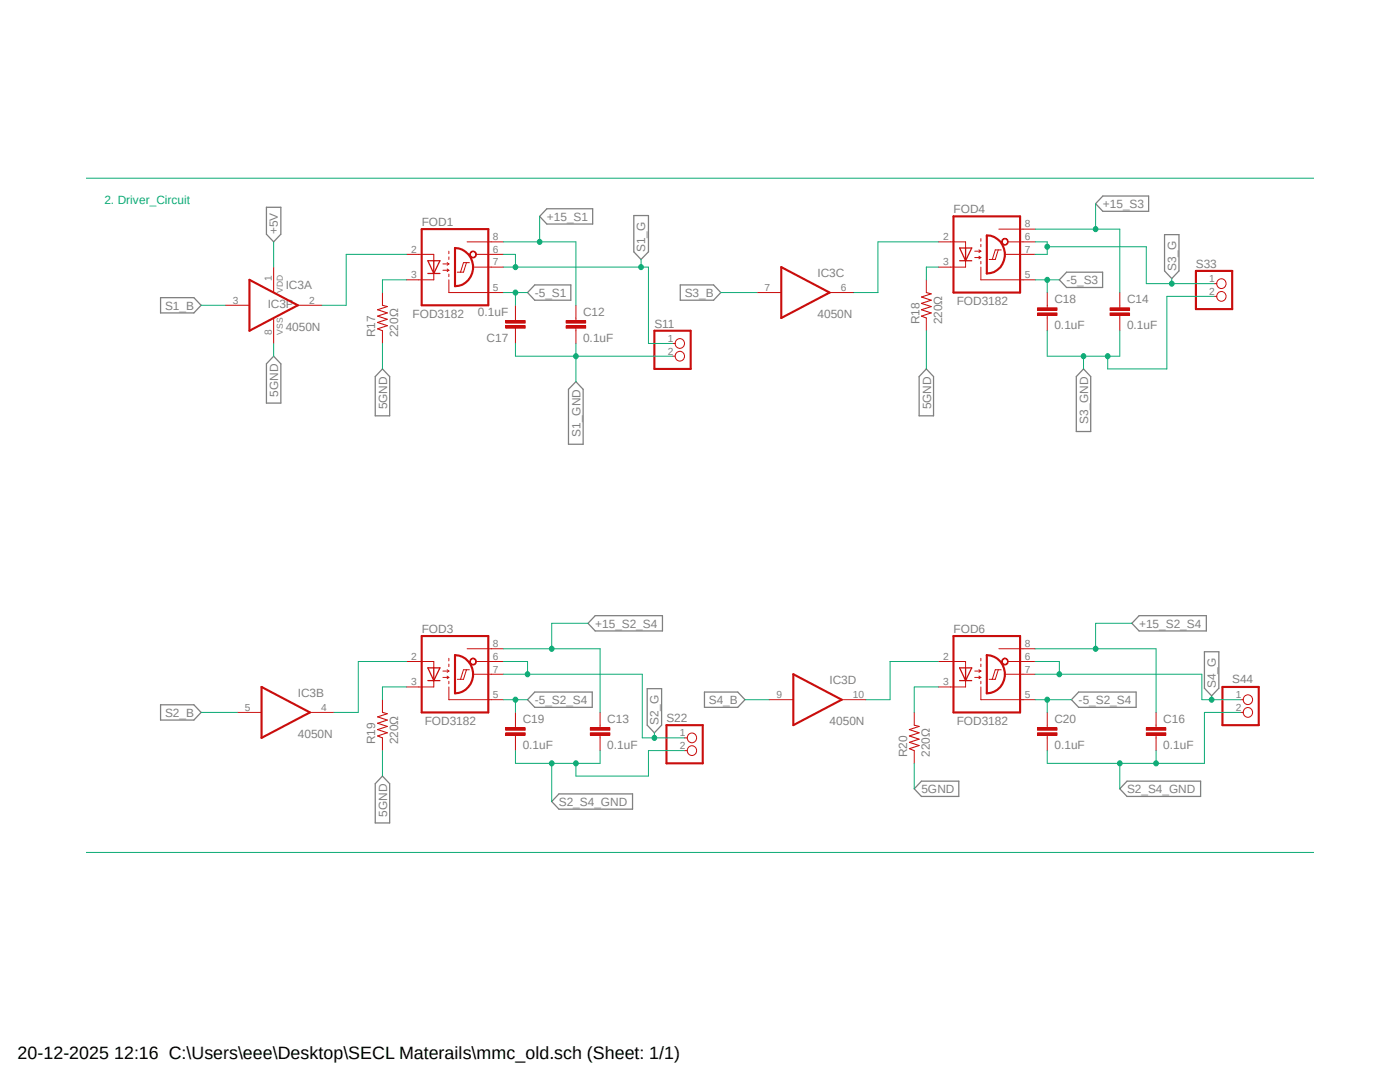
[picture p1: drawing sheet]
<svg xmlns="http://www.w3.org/2000/svg" width="279mm" height="216mm" viewBox="0 0 279 216" stroke-linecap="round" stroke-linejoin="round" font-family="sans-serif">
<path d="M17.2 34.1l245 142.6M262.2 34.1l-245 142.6" fill="none" stroke="#fff" stroke-width=".2"/>
<g fill="none" stroke="#808080" stroke-width=".25">
<path d="M220.1 39.1h9.1v3.1h-9.1l-1.4-1.6zM32 59.4h6.7l1.4 1.5-1.4 1.5h-6.7zM53.2 41.4h2.8v5.3l-1.4 1.6-1.4-1.6zM106.7 56.9h7.2v3h-7.2l-1.4-1.5zM109.1 41.7h9.2v3h-9.2l-1.4-1.5zM126.5 43h2.9v7.2l-1.5 1.6-1.4-1.6zM135.8 56.9h6.6l1.4 1.5-1.4 1.5h-6.6zM212.9 54.3h7.1v3.1h-7.1l-1.5-1.6zM232.4 46.8h2.9v7.3l-1.5 1.5-1.4-1.5zM54.6 71.1l1.4 1.5v7.8h-2.8v-7.8zM76.3 73.6l1.5 1.5v7.9h-2.9v-7.9zM114.9 76.2l1.5 1.5v10.9h-2.9v-10.9z"/>
<path d="M184.9 73.6l1.4 1.5v7.9h-2.9v-7.9zM216.2 73.6l1.5 1.5v11h-2.9v-11zM106.7 138.1h11.5v3h-11.5l-1.4-1.5zM118.8 122.9h13.4v3h-13.4l-1.5-1.5zM129.2 137.4h2.8v7.3l-1.4 1.5-1.4-1.5zM140.6 138.1h6.6l1.5 1.5-1.5 1.5h-6.6zM215.3 138.1h11.4v3h-11.4l-1.5-1.5zM227.3 122.9h13.4v3h-13.4l-1.4-1.5zM240.4 130h2.8v7.3l-1.4 1.6-1.4-1.6zM32 140.6h6.7l1.4 1.6-1.4 1.5h-6.7zM76.3 154.9l1.5 1.5v7.8h-2.9v-7.8zM111.5 158.4h14.7v3.1h-14.7l-1.4-1.6z"/>
<path d="M183.9 155.9h7.4v3h-7.4l-1.4-1.5zM224.9 155.9h14.7v3h-14.7l-1.4-1.5z"/>
</g>
<path d="M85.4 52h2.4l-1.2 2.6zM85.4 54.6h2.4M86.6 52v2.6" fill="none" stroke="#c90d0c" stroke-width=".25"/>
<g fill="none" stroke="#c90d0c" stroke-width=".2">
<path d="M83.6 50.8h3v1.2M86.6 54.6v1.2h-3M88.4 52.7h1.2M88.4 53.9h1.2M89.2 52.4l.4 .3M89.2 53.7l.4 .2M89.6 52.7l-.4 .2M89.6 53.9l-.4 .3M89.6 55.8v2.6h8.4M89.6 50.1v.5M89.6 51.3v.5M89.6 54.7v.5"/>
<path d="M93.1 52.4l-.6 1.9h-1.2M93.2 48.3h4.8M93.7 52.4h-1.2l-.6 1.9M94.5 53.3h3.5M95 50.8h3"/>
</g>
<path d="M84.2 45.7h13.3v15.2h-13.3zM90.8 49.5a3.8 3.8 0 0 1 3.6 3.8 3.8 3.8 0 0 1-3.6 3.8z" fill="none" stroke="#c90d0c" stroke-width=".42"/>
<path d="M94.1 50.2a.69 .69 0 0 1 1 .3 .69 .69 0 0 1-.6 .9 .69 .69 0 0 1-.8-.6h.2a.54 .54 0 0 1 .7-.6 .54 .54 0 0 1 .3 .9 .61 .61 0 0 1-.9 0 .61 .61 0 0 1 .1-.9z" fill-rule="evenodd" fill="#c90d0c"/>
<path d="M81.2 50.8h2.4M81.2 55.8h2.4M94.1 50.2a.69 .69 0 0 1 1 .3 .69 .69 0 0 1-.6 .9 .69 .69 0 0 1-.8-.6h.2a.54 .54 0 0 1 .7-.6 .54 .54 0 0 1 .3 .9 .61 .61 0 0 1-.9 0 .61 .61 0 0 1 .1-.9zM98 50.8h2.5M98 53.3h2.5M98 48.3h2.5M98 58.4h2.5M114.9 63.5v.5M114.9 65.5v.5" fill="none" stroke="#c90d0c" stroke-width=".2"/>
<path d="M113 65h3.9v.5h-3.9z" fill-rule="evenodd" fill="#c90d0c"/>
<path d="M113 65h3.9v.5h-3.9z" fill="none" stroke="#c90d0c" stroke-width=".2"/>
<path d="M113 64h3.9v.5h-3.9z" fill-rule="evenodd" fill="#c90d0c"/>
<g fill="none" stroke="#c90d0c" stroke-width=".2">
<path d="M113 64h3.9v.5h-3.9zM114.9 60.9v2.6M114.9 66v2.5M83.6 132h3v1.3M86.6 135.8v1.3h-3M88.4 133.9h1.2M88.4 135.2h1.2M89.2 133.6l.4 .3M89.2 134.9l.4 .3M89.6 133.9l-.4 .3M89.6 135.2l-.4 .2M89.6 137.1v2.5h8.4"/>
<path d="M89.6 131.4v.5M89.6 132.5v.5M89.6 135.9v.5M93.1 133.6l-.6 2h-1.2M93.2 129.5h4.8M93.7 133.6h-1.2l-.6 2M94.5 134.5h3.5M95 132h3"/>
</g>
<path d="M85.4 133.3h2.4l-1.2 2.5zM85.4 135.8h2.4M86.6 133.3v2.5" fill="none" stroke="#c90d0c" stroke-width=".25"/>
<path d="M84.2 126.9h13.3v15.3h-13.3zM90.8 130.7a3.8 3.8 0 0 1 3.6 3.8 3.8 3.8 0 0 1-3.6 3.8z" fill="none" stroke="#c90d0c" stroke-width=".42"/>
<path d="M94.1 131.4a.69 .69 0 0 1 1 .4 .69 .69 0 0 1-.6 .9 .69 .69 0 0 1-.8-.7h.2a.54 .54 0 0 1 .7-.5 .54 .54 0 0 1 .3 .8 .52 .52 0 0 1-.6 .2 .52 .52 0 0 1-.4-.5h-.2z" fill-rule="evenodd" fill="#c90d0c"/>
<path d="M81.2 132h2.4M81.2 137.1h2.4M94.1 131.4a.69 .69 0 0 1 1 .4 .69 .69 0 0 1-.6 .9 .69 .69 0 0 1-.8-.7h.2a.54 .54 0 0 1 .7-.5 .54 .54 0 0 1 .3 .8 .52 .52 0 0 1-.6 .2 .52 .52 0 0 1-.4-.5h-.2zM98 132h2.5M98 134.5h2.5M98 129.5h2.5M98 139.6h2.5M119.8 144.7v.5M119.8 146.7v.5" fill="none" stroke="#c90d0c" stroke-width=".2"/>
<path d="M117.8 146.2h3.9v.5h-3.9z" fill-rule="evenodd" fill="#c90d0c"/>
<path d="M117.8 146.2h3.9v.5h-3.9z" fill="none" stroke="#c90d0c" stroke-width=".2"/>
<path d="M117.8 145.2h3.9v.5h-3.9z" fill-rule="evenodd" fill="#c90d0c"/>
<g fill="none" stroke="#c90d0c" stroke-width=".2">
<path d="M189.7 48.3h3v1.2M192.7 52v1.3h-3M194.5 50.1h1.2M194.5 51.4h1.2M195.4 49.9l.3 .2M195.4 51.1l.3 .3M195.7 50.1l-.3 .3M195.7 51.4l-.3 .2M195.7 53.3v2.5h8.5M195.7 47.6v.5M195.7 48.8v.4M195.7 52.2v.5"/>
<path d="M199.2 49.9l-.6 1.9h-1.2M199.3 45.7h4.9M199.8 49.9h-1.2l-.6 1.9M200.7 50.8h3.5M201.2 48.3h3M117.8 145.2h3.9v.5h-3.9zM119.8 142.2v2.5M119.8 147.2v2.6"/>
</g>
<path d="M191.5 49.5h2.4l-1.2 2.5zM191.5 52h2.4M192.7 49.5v2.5" fill="none" stroke="#c90d0c" stroke-width=".25"/>
<path d="M190.3 43.2h13.3v15.2h-13.3zM196.9 47a3.8 3.8 0 0 1 3.7 3.8 3.8 3.8 0 0 1-3.7 3.8z" fill="none" stroke="#c90d0c" stroke-width=".42"/>
<path d="M200.2 47.6a.67 .67 0 0 1 .9 .3 .67 .67 0 0 1-.2 .9 .67 .67 0 0 1-.9-.2l-.1-.3h.1l.1-.3a.53 .53 0 0 1 .9-.1 .53 .53 0 0 1-.3 .8 .53 .53 0 0 1-.7-.4h-.1l.1-.4z" fill-rule="evenodd" fill="#c90d0c"/>
<path d="M187.3 48.3h2.4M187.3 53.3h2.4M200.2 47.6a.67 .67 0 0 1 .9 .3 .67 .67 0 0 1-.2 .9 .67 .67 0 0 1-.9-.2l-.1-.3h.1l.1-.3a.53 .53 0 0 1 .9-.1 .53 .53 0 0 1-.3 .8 .53 .53 0 0 1-.7-.4h-.1l.1-.4zM204.2 48.3h2.4M204.2 50.8h2.4M204.2 45.7h2.4M204.2 55.8h2.4M223.5 60.9v.5M223.5 62.9v.6" fill="none" stroke="#c90d0c" stroke-width=".2"/>
<path d="M221.5 62.4h3.9v.5h-3.9z" fill-rule="evenodd" fill="#c90d0c"/>
<path d="M221.5 62.4h3.9v.5h-3.9z" fill="none" stroke="#c90d0c" stroke-width=".2"/>
<path d="M221.5 61.4h3.9v.5h-3.9z" fill-rule="evenodd" fill="#c90d0c"/>
<g fill="none" stroke="#c90d0c" stroke-width=".2">
<path d="M223.5 58.4v2.5M221.5 61.4h3.9v.5h-3.9zM223.5 63.5v2.5M189.7 132h3v1.3M192.7 135.8v1.3h-3M194.5 133.9h1.2M194.5 135.2h1.2M195.4 133.6l.3 .3M195.4 134.9l.3 .3M195.7 133.9l-.3 .3M195.7 135.2l-.3 .2M195.7 137.1v2.5h8.5"/>
<path d="M195.7 131.4v.5M195.7 132.5v.5M195.7 135.9v.5M199.2 133.6l-.6 2h-1.2M199.3 129.5h4.9M199.8 133.6h-1.2l-.6 2M200.7 134.5h3.5M201.2 132h3"/>
</g>
<path d="M191.5 133.3h2.4l-1.2 2.5zM191.5 135.8h2.4M192.7 133.3v2.5" fill="none" stroke="#c90d0c" stroke-width=".25"/>
<path d="M190.3 126.9h13.3v15.3h-13.3zM196.9 130.7a3.8 3.8 0 0 1 3.7 3.8 3.8 3.8 0 0 1-3.7 3.8z" fill="none" stroke="#c90d0c" stroke-width=".42"/>
<path d="M200.2 131.4a.67 .67 0 0 1 .9 .3 .67 .67 0 0 1-.2 .9 .67 .67 0 0 1-.9-.2l-.1-.4h.1a.54 .54 0 0 1 .7-.5 .54 .54 0 0 1 .3 .8 .52 .52 0 0 1-.9 0l-.1-.3h-.1z" fill-rule="evenodd" fill="#c90d0c"/>
<path d="M187.3 132h2.4M187.3 137.1h2.4M200.2 131.4a.67 .67 0 0 1 .9 .3 .67 .67 0 0 1-.2 .9 .67 .67 0 0 1-.9-.2l-.1-.4h.1a.54 .54 0 0 1 .7-.5 .54 .54 0 0 1 .3 .8 .52 .52 0 0 1-.9 0l-.1-.3h-.1zM204.2 132h2.4M204.2 134.5h2.4M204.2 129.5h2.4M204.2 139.6h2.4M230.7 144.7v.5M230.7 146.7v.5" fill="none" stroke="#c90d0c" stroke-width=".2"/>
<path d="M228.8 146.2h3.9v.5h-3.9z" fill-rule="evenodd" fill="#c90d0c"/>
<path d="M228.8 146.2h3.9v.5h-3.9z" fill="none" stroke="#c90d0c" stroke-width=".2"/>
<path d="M228.8 145.2h3.9v.5h-3.9z" fill-rule="evenodd" fill="#c90d0c"/>
<g fill="none" stroke="#c90d0c" stroke-width=".2">
<path d="M54.6 53.3v5.1M76.3 58.4v2.5M151.1 58.4h4.8M165.6 58.4h4.8M184.9 55.8v2.6M45 60.9h4.8M54.6 63.5v5M59.4 60.9h4.9M76.3 66v2.5M102.9 63.5v.5M102.9 65.5v.5M184.9 63.5v2.5"/>
<path d="M76.3 139.6v2.6M153.5 139.6h4.8M168 139.6h4.8M47.4 142.2h4.8M61.8 142.2h4.9M76.3 147.2v2.6M182.5 142.2v2.5M182.5 149.8v2.5M228.8 145.2h3.9v.5h-3.9zM230.7 142.2v2.5M230.7 147.2v2.6"/>
</g>
<path d="M184.9 58.4l.9 .2-1.9 .7 1.9 .6-1.9 .6 1.9 .7-1.9 .6 1.9 .6-1.9 .7 1 .4M76.3 60.9l1 .3-1.9 .6 1.9 .6-1.9 .7 1.9 .6-1.9 .6 1.9 .7-1.9 .6 .9 .4M76.3 142.2l1 .2-1.9 .6 1.9 .7-1.9 .6 1.9 .6-1.9 .7 1.9 .6-1.9 .7 .9 .3M182.5 144.7l.9 .2-1.9 .7 1.9 .6-1.9 .7 1.9 .6-1.9 .6 1.9 .7-1.9 .6 1 .4" fill="none" stroke="#c90d0c" stroke-width=".21"/>
<path d="M49.8 55.8l9.6 5.1-9.6 5.1zM155.9 53.3l9.7 5.1-9.7 5.1zM52.2 137.1l9.6 5.1-9.6 5zM158.3 134.5l9.7 5.1-9.7 5.1z" fill="none" stroke="#c90d0c" stroke-width=".42"/>
<path d="M100.9 64h3.9v.5h-3.9z" fill-rule="evenodd" fill="#c90d0c"/>
<path d="M100.9 64h3.9v.5h-3.9z" fill="none" stroke="#c90d0c" stroke-width=".2"/>
<path d="M100.9 65h3.9v.5h-3.9z" fill-rule="evenodd" fill="#c90d0c"/>
<path d="M100.9 65h3.9v.5h-3.9zM102.9 60.9v2.6M102.9 66v2.5M209 60.9v.5M209 62.9v.6" fill="none" stroke="#c90d0c" stroke-width=".2"/>
<path d="M207.1 62.4h3.8v.5h-3.8z" fill-rule="evenodd" fill="#c90d0c"/>
<path d="M207.1 62.4h3.8v.5h-3.8z" fill="none" stroke="#c90d0c" stroke-width=".2"/>
<path d="M207.1 61.4h3.8v.5h-3.8z" fill-rule="evenodd" fill="#c90d0c"/>
<path d="M209 58.4v2.5M207.1 61.4h3.8v.5h-3.8zM209 63.5v2.5M102.9 144.7v.5M102.9 146.7v.5" fill="none" stroke="#c90d0c" stroke-width=".2"/>
<path d="M100.9 146.2h3.9v.5h-3.9z" fill-rule="evenodd" fill="#c90d0c"/>
<path d="M100.9 146.2h3.9v.5h-3.9z" fill="none" stroke="#c90d0c" stroke-width=".2"/>
<path d="M100.9 145.2h3.9v.5h-3.9z" fill-rule="evenodd" fill="#c90d0c"/>
<path d="M100.9 145.2h3.9v.5h-3.9zM102.9 142.2v2.5M102.9 147.2v2.6M209 144.7v.5M209 146.7v.5" fill="none" stroke="#c90d0c" stroke-width=".2"/>
<path d="M207.1 146.2h3.8v.5h-3.8z" fill-rule="evenodd" fill="#c90d0c"/>
<path d="M207.1 146.2h3.8v.5h-3.8z" fill="none" stroke="#c90d0c" stroke-width=".2"/>
<path d="M207.1 145.2h3.8v.5h-3.8z" fill-rule="evenodd" fill="#c90d0c"/>
<g fill="none" stroke="#c90d0c" stroke-width=".2">
<path d="M242.3 56.6h.5M242.3 59.1h.5M134.2 68.5h.5M134.2 71.1h.5M247.6 139.6h.5M136.6 147.2h.6M136.6 149.8h.6M207.1 145.2h3.8v.5h-3.8zM209 142.2v2.5M209 147.2v2.6M247.6 142.2h.5"/>
<circle cx="243.7" cy="56.6" r=".95"/>
<circle cx="243.7" cy="59.2" r=".95"/>
<circle cx="135.7" cy="71.1" r=".95"/>
<circle cx="135.7" cy="68.5" r=".95"/>
<circle cx="249" cy="139.6" r=".95"/>
<circle cx="138.1" cy="147.2" r=".95"/>
<circle cx="138.1" cy="149.8" r=".95"/>
<circle cx="249" cy="142.2" r=".95"/>
</g>
<path d="M238.7 54.1h7.2v7.6h-7.2zM130.6 66h7.2v7.6h-7.2zM244 137.1h7.2v7.6h-7.2zM133 144.7h7.3v7.6h-7.3z" fill="none" stroke="#c90d0c" stroke-width=".42"/>
<path d="M54.6 48.3v5M81.2 50.8h-12.1v10.1h-4.8M54.6 68.5v2.6M76.3 68.5v5.1M184.9 66v7.6M81.2 137.1h-4.9v2.5M81.2 132h-9.7v10.2h-4.8M100.5 132h4.8v2.5M100.5 134.5h27.7v12.7h8.4M76.3 149.8v5.1M182.5 152.3v5.1" fill="none" stroke="#0dab76" stroke-width=".2"/>
<circle cx="105.3" cy="134.5" r=".49" fill="#0dab76"/>
<g fill="none" stroke="#0dab76" stroke-width=".2">
<path d="M130.6 146.2v1"/>
<circle cx="105.3" cy="134.5" r=".49"/>
</g>
<circle cx="130.6" cy="147.2" r=".49" fill="#0dab76"/>
<g fill="none" stroke="#0dab76" stroke-width=".2">
<path d="M187.3 48.3h-12.1v10.1h-4.8M206.6 48.3h2.4v2.5h-2.4M209 49.2h19.8v7.4h13.5"/>
<circle cx="130.6" cy="147.2" r=".49"/>
</g>
<circle cx="209" cy="49.2" r=".49" fill="#0dab76"/>
<g fill="none" stroke="#0dab76" stroke-width=".2">
<path d="M233.8 55.6v1"/>
<circle cx="209" cy="49.2" r=".49"/>
</g>
<circle cx="233.8" cy="56.6" r=".49" fill="#0dab76"/>
<g fill="none" stroke="#0dab76" stroke-width=".2">
<path d="M187.3 132h-9.7v7.6h-4.8M206.6 134.5h33.3v5.1h7.7M206.6 132h4.8v2.5"/>
<circle cx="233.8" cy="56.6" r=".49"/>
</g>
<circle cx="211.4" cy="134.5" r=".49" fill="#0dab76"/>
<g fill="none" stroke="#0dab76" stroke-width=".2">
<path d="M241.8 138.9v.7"/>
<circle cx="211.4" cy="134.5" r=".49"/>
</g>
<circle cx="241.8" cy="139.6" r=".49" fill="#0dab76"/>
<g fill="none" stroke="#0dab76" stroke-width=".2">
<path d="M17.1 35.6h245.1M81.2 55.8h-4.9v2.6M100.5 48.3h14.4v12.6M107.7 43.2v5.1M143.8 58.4h7.3M187.3 53.3h-2.4v2.5M40.1 60.9h4.9M148.7 139.6h4.8M187.3 137.1h-4.8v5.1M40.1 142.2h7.3M17.1 170.1h245.1"/>
<circle cx="241.8" cy="139.6" r=".49"/>
</g>
<circle cx="107.7" cy="48.3" r=".49" fill="#0dab76"/>
<g fill="none" stroke="#0dab76" stroke-width=".2">
<path d="M102.9 68.5v2.6h12v-2.6"/>
<circle cx="107.7" cy="48.3" r=".49"/>
</g>
<circle cx="114.9" cy="71.1" r=".49" fill="#0dab76"/>
<g fill="none" stroke="#0dab76" stroke-width=".2">
<path d="M100.5 58.4h4.8M102.9 58.4v2.5M134.2 71.1h-19.3v5.1"/>
<circle cx="114.9" cy="71.1" r=".49"/>
</g>
<circle cx="102.8" cy="58.4" r=".49" fill="#0dab76"/>
<g fill="none" stroke="#0dab76" stroke-width=".2">
<path d="M206.6 55.8h4.8M209 55.8v2.6"/>
<circle cx="102.8" cy="58.4" r=".49"/>
</g>
<circle cx="209" cy="55.8" r=".49" fill="#0dab76"/>
<g fill="none" stroke="#0dab76" stroke-width=".2">
<path d="M206.6 45.7h16.9v12.7M218.7 40.6v5.1"/>
<circle cx="209" cy="55.8" r=".49"/>
</g>
<circle cx="218.6" cy="45.7" r=".49" fill="#0dab76"/>
<g fill="none" stroke="#0dab76" stroke-width=".2">
<path d="M100.5 139.6h4.8M102.9 139.6v2.6"/>
<circle cx="218.6" cy="45.7" r=".49"/>
</g>
<circle cx="102.8" cy="139.6" r=".49" fill="#0dab76"/>
<g fill="none" stroke="#0dab76" stroke-width=".2">
<path d="M206.6 139.6h7.2M209 139.6v2.6"/>
<circle cx="102.8" cy="139.6" r=".49"/>
</g>
<circle cx="209" cy="139.6" r=".49" fill="#0dab76"/>
<g fill="none" stroke="#0dab76" stroke-width=".2">
<path d="M100.5 129.5h19.3v12.7M117.3 124.4h-7.2v5.1"/>
<circle cx="209" cy="139.6" r=".49"/>
</g>
<circle cx="110.1" cy="129.5" r=".49" fill="#0dab76"/>
<g fill="none" stroke="#0dab76" stroke-width=".2">
<path d="M206.6 129.5h24.1v12.7M225.9 124.4h-7.2v5.1"/>
<circle cx="110.1" cy="129.5" r=".49"/>
</g>
<circle cx="218.6" cy="129.5" r=".49" fill="#0dab76"/>
<g fill="none" stroke="#0dab76" stroke-width=".2">
<path d="M100.5 50.8h2.4v2.5h-2.4M127.9 53.3h1.5v15.2h4.8"/>
<circle cx="218.6" cy="129.5" r=".49"/>
</g>
<circle cx="102.8" cy="53.3" r=".49" fill="#0dab76"/>
<g fill="none" stroke="#0dab76" stroke-width=".2">
<path d="M127.9 51.8v1.5h-25"/>
<circle cx="102.8" cy="53.3" r=".49"/>
</g>
<circle cx="127.9" cy="53.3" r=".49" fill="#0dab76"/>
<g fill="none" stroke="#0dab76" stroke-width=".2">
<path d="M209 66v5.1h14.5v-5.1M221.1 71.1v2.5"/>
<circle cx="127.9" cy="53.3" r=".49"/>
</g>
<circle cx="221" cy="71.1" r=".49" fill="#0dab76"/>
<g fill="none" stroke="#0dab76" stroke-width=".2">
<path d="M216.2 71.1v2.5"/>
<circle cx="221" cy="71.1" r=".49"/>
</g>
<circle cx="216.2" cy="71.1" r=".49" fill="#0dab76"/>
<g fill="none" stroke="#0dab76" stroke-width=".2">
<path d="M242.3 59.1h-9.4v14.5h-11.8M102.9 149.8v2.5h16.9v-2.5M110.1 152.3v7.6"/>
<circle cx="216.2" cy="71.1" r=".49"/>
</g>
<circle cx="110.1" cy="152.3" r=".49" fill="#0dab76"/>
<g fill="none" stroke="#0dab76" stroke-width=".2">
<path d="M136.6 149.8h-7.2v5.1h-14.5v-2.6"/>
<circle cx="110.1" cy="152.3" r=".49"/>
</g>
<circle cx="114.9" cy="152.3" r=".49" fill="#0dab76"/>
<g fill="none" stroke="#0dab76" stroke-width=".2">
<path d="M209 149.8v2.5h21.7v-2.5M223.5 152.3v5.1"/>
<circle cx="114.9" cy="152.3" r=".49"/>
</g>
<circle cx="223.5" cy="152.3" r=".49" fill="#0dab76"/>
<g fill="none" stroke="#0dab76" stroke-width=".2">
<path d="M247.6 142.2h-7.2v10.1h-9.7"/>
<circle cx="223.5" cy="152.3" r=".49"/>
</g>
<circle cx="230.7" cy="152.3" r=".49" fill="#0dab76"/>
<circle cx="230.7" cy="152.3" r=".49" fill="none" stroke="#0dab76" stroke-width=".2"/>
<text font-size="3.6" x="3.5" y="211.4">20-12-2025 12:16 C:\Users\eee\Desktop\SECL Materails\mmc_old.sch (Sheet: 1/1)</text>
<text font-size="2.4" fill="#0dab76" x="20.8" y="40.6">2. Driver_Circuit</text>
<g font-size="2.4" fill="#808080">
<text x="220.1" y="41.5">+15_S3</text>
<text x="55.5" y="46.7" transform="rotate(-90 55.5 46.7)">+5V</text>
<text x="84.2" y="45.1">FOD1</text>
<text x="109.1" y="44.1">+15_S1</text>
<text x="190.3" y="42.5">FOD4</text>
<text x="128.8" y="50.3" transform="rotate(-90 128.8 50.3)">S1_G</text>
<text x="238.7" y="53.4">S33</text>
<text x="57" y="57.7">IC3A</text>
<text x="106.7" y="59.3">-5_S1</text>
<text x="136.7" y="59.3">S3_B</text>
<text x="163.2" y="55.2">IC3C</text>
<text x="212.9" y="56.7">-5_S3</text>
<text x="234.7" y="54.1" transform="rotate(-90 234.7 54.1)">S3_G</text>
<text x="32.9" y="61.8">S1_B</text>
<text x="53.4" y="61.6">IC3P</text>
<text x="57" y="66">4050N</text>
<text x="82.3" y="63.5">FOD3182</text>
<text x="95.4" y="63.1">0.1uF</text>
<text x="116.4" y="63.1">C12</text>
<text x="130.6" y="65.4">S11</text>
<text x="163.2" y="63.5">4050N</text>
<text x="183.5" y="64.7" transform="rotate(-90 183.5 64.7)">R18</text>
<text x="188" y="64.7" transform="rotate(-90 188 64.7)">220Ω</text>
<text x="190.9" y="60.9">FOD3182</text>
<text x="210.4" y="65.6">0.1uF</text>
<text x="210.4" y="60.5">C18</text>
<text x="224.9" y="65.6">0.1uF</text>
<text x="224.9" y="60.5">C14</text>
<text x="74.9" y="67.3" transform="rotate(-90 74.9 67.3)">R17</text>
<text x="79.5" y="67.3" transform="rotate(-90 79.5 67.3)">220Ω</text>
<text x="97.1" y="68.2">C17</text>
<text x="116.4" y="68.2">0.1uF</text>
<text x="55.5" y="79.2" transform="rotate(-90 55.5 79.2)">5GND</text>
<text x="77.3" y="81.7" transform="rotate(-90 77.3 81.7)">5GND</text>
<text x="185.8" y="81.7" transform="rotate(-90 185.8 81.7)">5GND</text>
<text x="115.9" y="87.1" transform="rotate(-90 115.9 87.1)">S1_GND</text>
<text x="217.2" y="84.6" transform="rotate(-90 217.2 84.6)">S3_GND</text>
<text x="118.8" y="125.3">+15_S2_S4</text>
<text x="227.3" y="125.3">+15_S2_S4</text>
<text x="84.2" y="126.3">FOD3</text>
<text x="190.3" y="126.3">FOD6</text>
<text x="165.6" y="136.4">IC3D</text>
<text x="242.7" y="137.3" transform="rotate(-90 242.7 137.3)">S4_G</text>
<text x="245.9" y="136.2">S44</text>
<text x="32.9" y="143">S2_B</text>
<text x="59.4" y="139">IC3B</text>
<text x="106.7" y="140.5">-5_S2_S4</text>
<text x="141.5" y="140.5">S4_B</text>
<text x="215.3" y="140.5">-5_S2_S4</text>
<text x="59.4" y="147.2">4050N</text>
<text x="74.9" y="148.5" transform="rotate(-90 74.9 148.5)">R19</text>
<text x="79.5" y="148.5" transform="rotate(-90 79.5 148.5)">220Ω</text>
<text x="84.8" y="144.7">FOD3182</text>
<text x="104.3" y="149.4">0.1uF</text>
<text x="104.3" y="144.3">C19</text>
<text x="121.2" y="149.4">0.1uF</text>
<text x="121.2" y="144.3">C13</text>
<text x="131.4" y="144.7" transform="rotate(-90 131.4 144.7)">S2_G</text>
<text x="133" y="144.1">S22</text>
<text x="165.6" y="144.7">4050N</text>
<text x="190.9" y="144.7">FOD3182</text>
<text x="210.4" y="149.4">0.1uF</text>
<text x="210.4" y="144.3">C20</text>
<text x="232.2" y="149.4">0.1uF</text>
<text x="232.2" y="144.3">C16</text>
<text x="181.1" y="151" transform="rotate(-90 181.1 151)">R20</text>
<text x="185.6" y="151" transform="rotate(-90 185.6 151)">220Ω</text>
<text x="111.5" y="160.8">S2_S4_GND</text>
<text x="183.9" y="158.3">5GND</text>
<text x="224.9" y="158.3">S2_S4_GND</text>
<text x="77.3" y="162.9" transform="rotate(-90 77.3 162.9)">5GND</text>
</g>
<g font-size="2" fill="#808080">
<text x="98.4" y="47.9">8</text>
<text x="188.2" y="47.9">2</text>
<text x="204.5" y="45.3">8</text>
<text x="204.5" y="47.9">6</text>
<text x="82.1" y="50.4">2</text>
<text x="98.4" y="53">7</text>
<text x="98.4" y="50.4">6</text>
<text x="188.2" y="53">3</text>
<text x="204.5" y="50.4">7</text>
<text x="54.3" y="56.1" transform="rotate(-90 54.3 56.1)">1</text>
<text x="82.1" y="55.5">3</text>
<text x="98.4" y="58">5</text>
<text x="152.6" y="58">7</text>
<text x="167.8" y="58">6</text>
<text x="204.5" y="55.5">5</text>
<text x="241.3" y="56.3">1</text>
<text x="241.3" y="58.8">2</text>
<text x="46.4" y="60.6">3</text>
<text x="61.7" y="60.6">2</text>
<text x="54.3" y="66.9" transform="rotate(-90 54.3 66.9)">8</text>
<text x="133.3" y="68.2">1</text>
<text x="133.3" y="70.7">2</text>
<text x="82.1" y="131.7">2</text>
<text x="98.4" y="129.1">8</text>
<text x="98.4" y="131.7">6</text>
<text x="188.2" y="131.7">2</text>
<text x="204.5" y="129.1">8</text>
<text x="204.5" y="131.7">6</text>
<text x="82.1" y="136.7">3</text>
<text x="98.4" y="134.2">7</text>
<text x="188.2" y="136.7">3</text>
<text x="204.5" y="134.2">7</text>
<text x="48.9" y="141.8">5</text>
<text x="64.1" y="141.8">4</text>
<text x="98.4" y="139.3">5</text>
<text x="155" y="139.3">9</text>
<text x="170.2" y="139.3">10</text>
<text x="204.5" y="139.3">5</text>
<text x="246.6" y="139.3">1</text>
<text x="246.6" y="141.8">2</text>
<text x="135.7" y="146.9">1</text>
<text x="135.7" y="149.4">2</text>
</g>
<g font-size="1.7" fill="#808080">
<text x="56.4" y="58.4" transform="rotate(-90 56.4 58.4)">VDD</text>
<text x="56.4" y="66.8" transform="rotate(-90 56.4 66.8)">VSS</text>
</g>
</svg>
